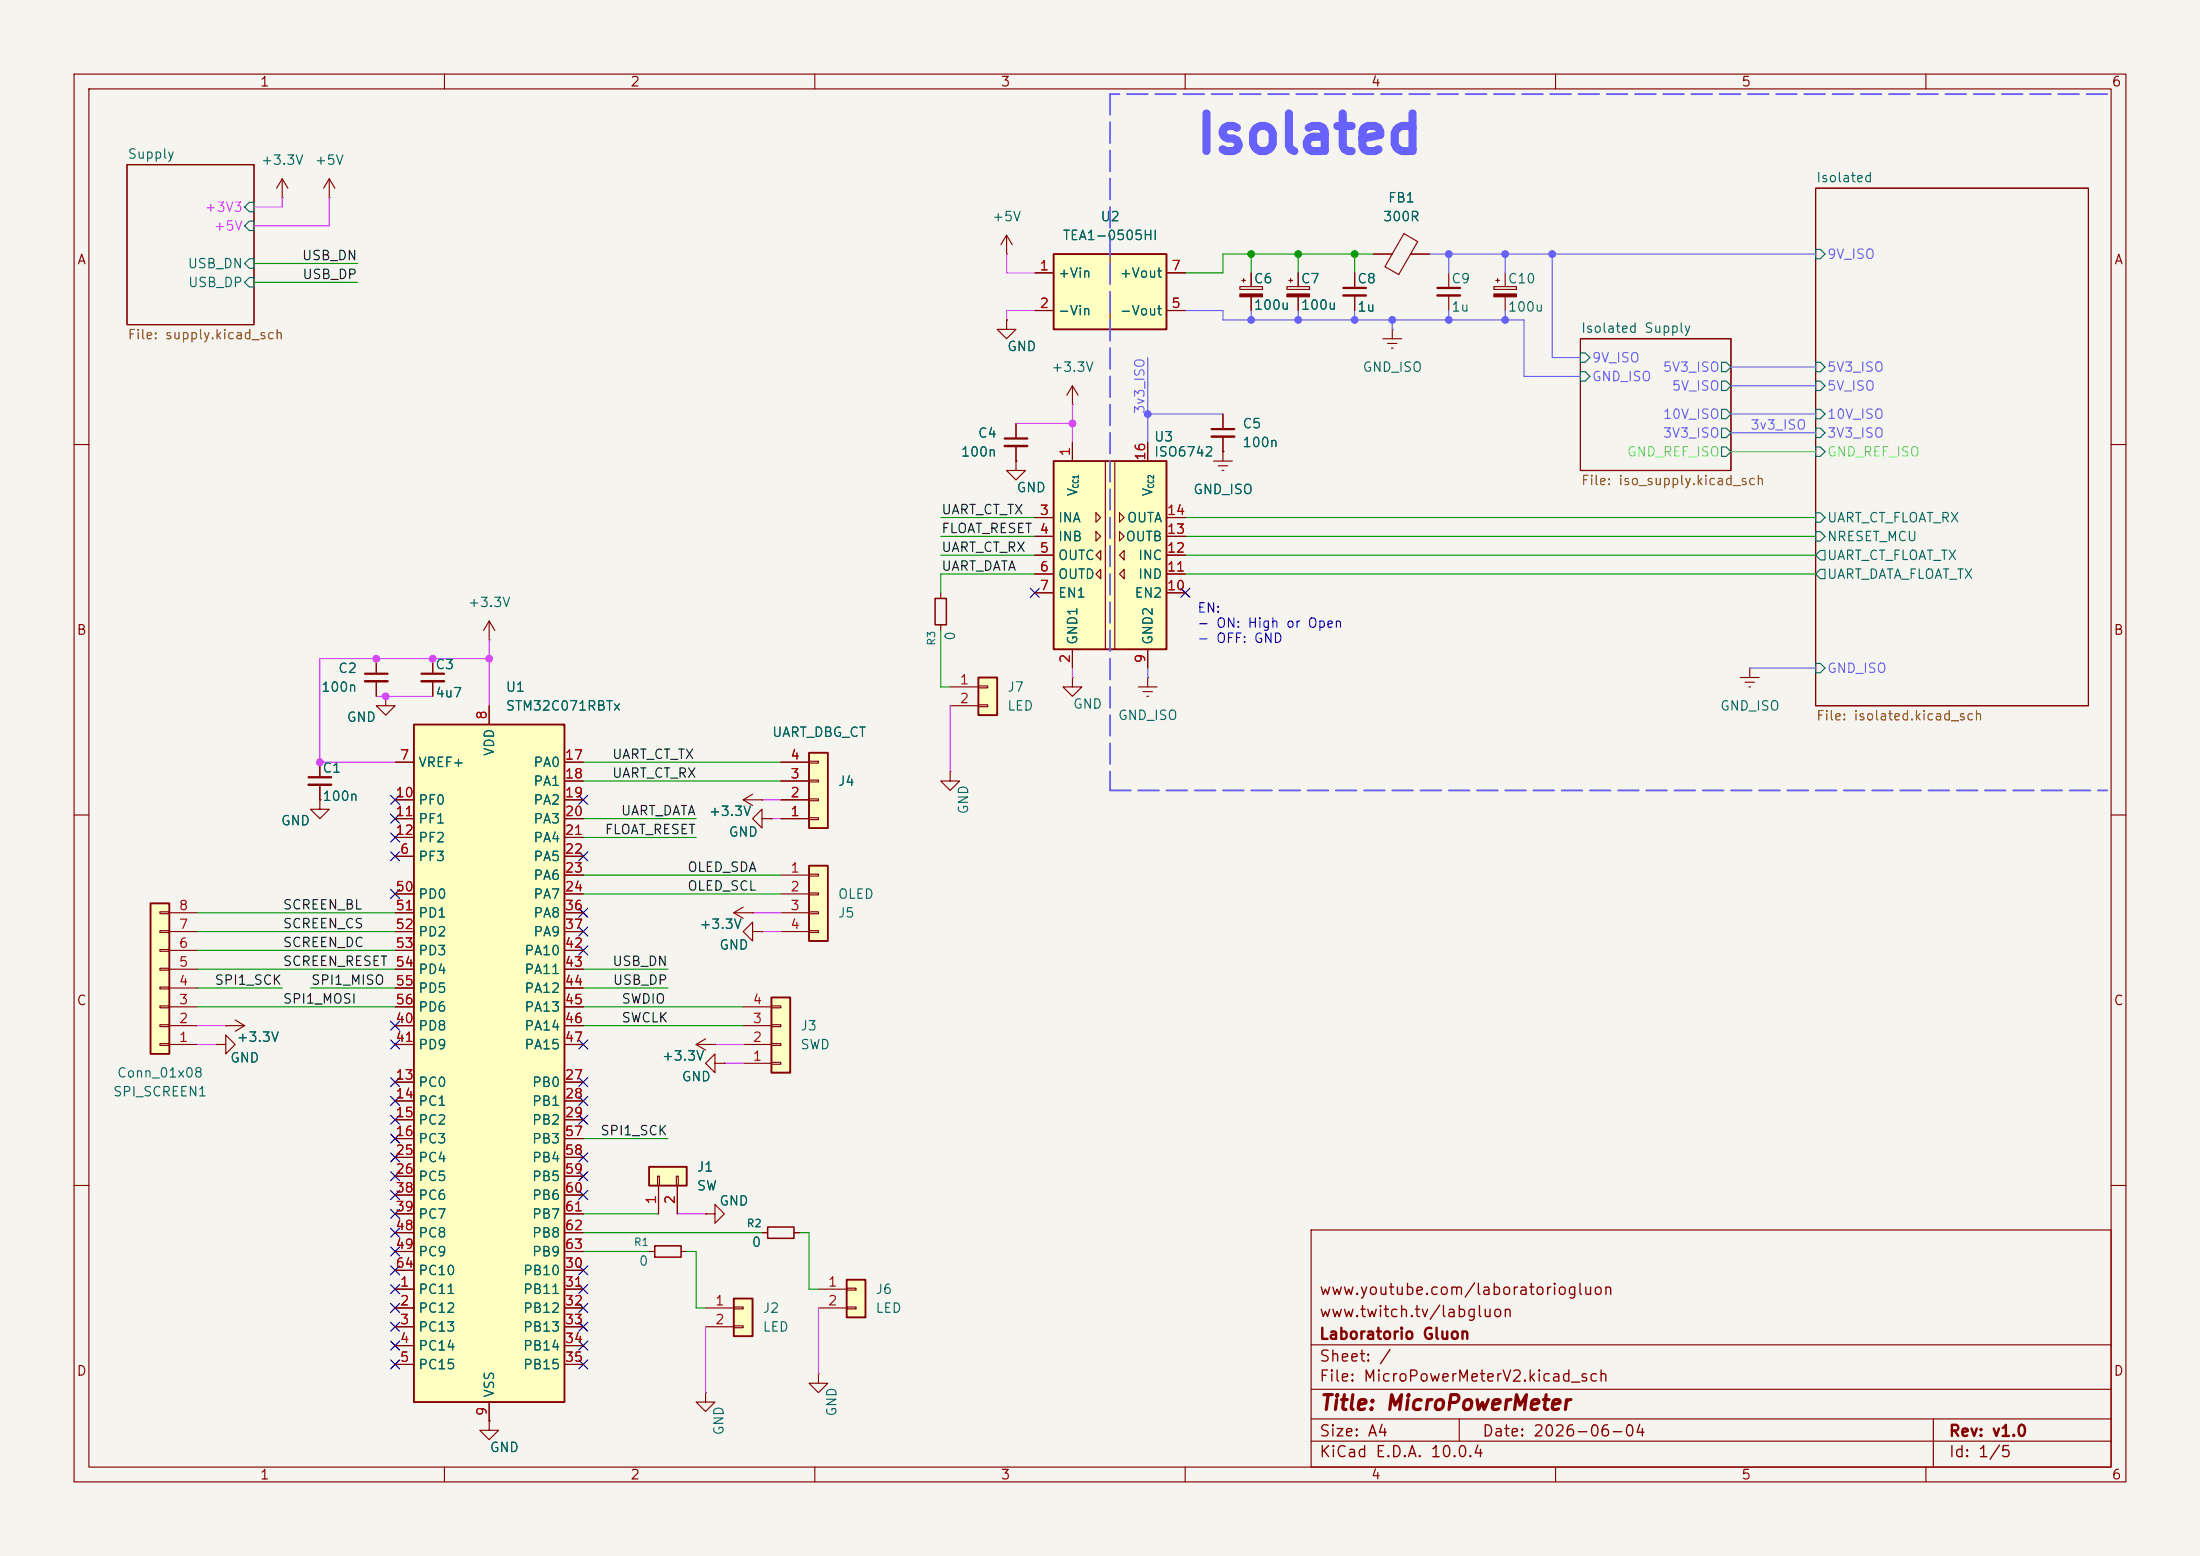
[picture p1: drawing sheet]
<svg xmlns="http://www.w3.org/2000/svg" width="297mm" height="210mm" viewBox="0 0 297 210" stroke-linecap="round" stroke-linejoin="round" font-family="sans-serif">
<path d="M0 0h297v210h-297z" fill="#f5f4ef" stroke="#f5f4ef" stroke-width=".14"/>
<g fill="none" stroke="#840000" stroke-width=".15">
<path d="M10 10h277v190h-277zM12 12h273v186h-273zM60 10v2M110 10v2M160 10v2M210 10v2M260 10v2M17.1 22.2h17.2v21.6h-17.2zM245.1 25.4h36.8v69.9h-36.8zM213.4 45.7h20.3v17.8h-20.3zM10 60h2M285 60h2"/>
<path d="M10 110h2M285 110h2M10 160h2M87.6 168.9h.8M91.9 168.9h.8M177 166h108v32h-108zM285 160h2M60 198v2M110 198v2M160 198v2M177 194.5h108M177 191.5h108"/>
<path d="M177 187.5h108M177 181.5h108M197 191.5v3M210 198v2M260 198v2M261 191.5v6.5"/>
</g>
<g fill="none" stroke="#006464" stroke-width=".15">
<path d="M33.7 27.3h.6v1.3h-.6l-.7-.7zM33.7 29.8h.6v1.3h-.6l-.7-.6zM33.7 34.9h.6v1.3h-.6l-.7-.6zM33.7 37.5h.6v1.2h-.6l-.7-.6zM245.1 33.7h.6l.7 .6-.7 .6h-.6zM213.4 50.2h.6l.6 .6-.6 .6h-.6zM213.4 47.6h.6l.6 .7-.6 .6h-.6zM232.4 57.8h.6l.7 .6-.7 .7h-.6zM232.4 55.2h.6l.7 .7-.7 .6h-.6zM232.4 51.4h.6l.7 .7-.7 .6h-.6zM232.4 48.9h.6l.7 .6-.7 .7h-.6zM245.1 57.8h.6l.7 .6-.7 .7h-.6z"/>
<path d="M245.1 55.2h.6l.7 .7-.7 .6h-.6zM245.1 51.4h.6l.7 .7-.7 .6h-.6zM245.1 48.9h.6l.7 .6-.7 .7h-.6zM232.4 60.3h.6l.7 .7-.7 .6h-.6zM245.1 69.2h.6l.7 .7-.7 .6h-.6zM245.1 60.3h.6l.7 .7-.7 .6h-.6zM245.1 71.8h.6l.7 .6-.7 .6h-.6zM245.7 74.3h.7v1.3h-.7l-.6-.7zM245.7 76.8h.7v1.3h-.7l-.6-.6zM245.1 89.5h.6l.7 .7-.7 .6h-.6z"/>
</g>
<path d="M88.4 168.1h3.5v1.6h-3.5z" fill="none" stroke="#840000" stroke-width=".2"/>
<path d="M132.1 91.4h2.5v5.1h-2.5z" fill="#ffffc2"/>
<path d="M132.1 91.4h2.5v5.1h-2.5z" fill="none" stroke="#840000" stroke-width=".25"/>
<g fill="none" stroke="#840000" stroke-width=".15">
<path d="M195.6 36.8v2.1M195.6 39.9v2M201.7 38.7h3v.4h-3zM201.9 37.8h.5M202.2 37.6v.5M203.2 36.8v1.9M165.1 55.9v2M165.1 58.9v2.1M186.7 45.7h2.5M187.3 46.4h1.3M187.8 47h.3M188 44.5h.1"/>
<path d="M188 44.5v1.2M203.2 40.1v1.8M128.3 92.7h3.8M128.3 95.3h3.8M132.1 92.6h1.2v.2h-1.2zM132.1 95.1h1.2v.3h-1.2zM234.9 91.4h2.6M235.6 92.1h1.3M236.1 92.7h.2M236.2 90.2h.1M236.2 90.2v1.2M128.3 104.1v1.3h1.2l-1.2 1.3-1.3-1.3h1.3"/>
<path d="M128.3 104.1h.1M95.2 163.8h1.3v-1.2l1.3 1.2-1.3 1.3v-1.3M95.2 163.8h.1"/>
</g>
<path d="M194.1 38.9h3M163.6 57.9h3" fill="none" stroke="#840000" stroke-width=".3"/>
<path d="M194.1 39.9h3M163.6 58.9h3" fill="none" stroke="#840000" stroke-width=".33"/>
<path d="M201.7 39.7h3v.4h-3z" fill="#840000" stroke="#840000" stroke-width=".15"/>
<path d="M87.6 157.5h5.1v2.5h-5.1z" fill="#ffffc2"/>
<path d="M87.6 157.5h5.1v2.5h-5.1z" fill="none" stroke="#840000" stroke-width=".25"/>
<path d="M182.9 36.8v2.1M182.9 39.9v2M88.8 158.8h.2v1.2h-.2zM91.3 158.8h.3v1.2h-.3zM88.9 160v3.8M91.4 160v3.8" fill="none" stroke="#840000" stroke-width=".15"/>
<path d="M181.4 38.9h3" fill="none" stroke="#840000" stroke-width=".3"/>
<path d="M181.4 39.9h3" fill="none" stroke="#840000" stroke-width=".33"/>
<path d="M142.2 34.3h15.3v10.2h-15.3z" fill="#ffffc2"/>
<path d="M142.2 34.3h15.3v10.2h-15.3z" fill="none" stroke="#840000" stroke-width=".25"/>
<g fill="none" stroke="#840000" stroke-width=".15">
<path d="M135.9 34.3h.1M135.9 31.8l-.8 1.2M135.9 31.8l.8 1.2M135.9 31.8v2.5M139.7 36.8h2.5M149.9 34.3v1.3M149.9 36.8v1.3M149.9 39.4v1.2M157.5 36.8h2.5M167.4 38.7h3v.4h-3zM167.6 37.8h.5M167.9 37.6v.5"/>
<path d="M168.9 36.8v1.9M173.7 38.7h3.1v.4h-3.1zM174 37.8h.5M174.2 37.6v.5M175.3 36.8v1.9M185.4 34.3h2.6M189.5 31.5l1.9 1.1-2.6 4.5-1.8-1.1zM190.4 34.3h2.6M135.9 43.2v1.3h1.3l-1.3 1.2-1.3-1.2h1.3M135.9 43.2h.1M139.7 41.9h2.5M144.8 54.6h.1"/>
<path d="M144.8 52.1l-.8 1.2M144.8 52.1l.7 1.2M144.8 52.1v2.5M149.9 41.9v1.3M157.5 41.9h2.5M168.9 40.1v1.8M175.3 40.1v1.8M163.8 62.2h2.6M164.5 62.9h1.2M165 63.5h.2M165.1 61h.1M165.1 61v1.2"/>
<path d="M127 80v.8M127 84.3v.8M29.2 141h1.3v1.2l1.2-1.2-1.2-1.3v1.3M29.2 141h.1M102.9 166.4h.7M107.2 166.4h.7"/>
</g>
<path d="M126.2 80.8h1.6v3.5h-1.6zM103.6 165.6h3.6v1.5h-3.6z" fill="none" stroke="#840000" stroke-width=".2"/>
<g fill="#840000" stroke="#840000" stroke-width=".15">
<path d="M173.7 39.7h3.1v.4h-3.1z"/>
<path d="M167.4 39.7h3v.4h-3z"/>
</g>
<path d="M20.3 121.9h2.6v20.3h-2.6z" fill="#ffffc2"/>
<path d="M20.3 121.9h2.6v20.3h-2.6z" fill="none" stroke="#840000" stroke-width=".25"/>
<g fill="none" stroke="#840000" stroke-width=".15">
<path d="M137.2 57.2v2M137.2 62.2v1.3h1.2l-1.2 1.3-1.3-1.3h1.3M137.2 62.2h.1M137.2 60.2v2M153.7 92.7h2.5M154.3 93.3h1.3M154.8 94h.3M154.9 91.4h.1M154.9 91.4v1.3M21.6 138.3h1.3v.3h-1.3zM21.6 135.8h1.3v.2h-1.3zM21.6 133.2h1.3v.3h-1.3z"/>
<path d="M21.6 130.7h1.3v.2h-1.3zM21.6 128.1h1.3v.3h-1.3zM21.6 125.6h1.3v.3h-1.3zM21.6 123.1h1.3v.2h-1.3zM22.9 138.4h3.8M22.9 135.9h3.8M22.9 133.4h3.8M22.9 130.8h3.8M22.9 128.3h3.8M22.9 125.7h3.8M22.9 123.2h3.8M30.5 138.4h.1"/>
<path d="M30.5 138.4h2.5M31.7 137.7l1.3 .7M33 138.4l-1.3 .8M21.6 140.8h1.3v.3h-1.3zM22.9 141h3.8"/>
</g>
<path d="M135.6 59.2h3.1" fill="none" stroke="#840000" stroke-width=".3"/>
<path d="M135.6 60.2h3.1" fill="none" stroke="#840000" stroke-width=".33"/>
<path d="M142.2 62.2h15.3v25.4h-15.3z" fill="#ffffc2"/>
<path d="M142.2 62.2h15.3v25.4h-15.3z" fill="none" stroke="#840000" stroke-width=".25"/>
<g fill="none" stroke="#840000" stroke-width=".15">
<path d="M44.4 26.7h.1M44.4 24.1l-.7 1.3M44.4 24.1l.8 1.3M44.4 24.1v2.6M144.8 59.7v2.5M154.9 59.7v2.5M139.7 69.9h2.5M139.7 72.4h2.5M139.7 74.9h2.5M139.7 77.5h2.5M148 69.2l.6 .7-.6 .6zM148 71.8l.6 .6-.6 .6z"/>
<path d="M148 77.5l.6-.7v1.3zM148.6 74.3v1.3l-.6-.7zM149.2 62.2v25.4M150.5 62.2v25.4M151.1 69.2l.7 .7-.7 .6zM151.1 71.8l.7 .6-.7 .6zM151.1 77.5l.7-.7v1.3zM151.8 74.3v1.3l-.7-.7zM157.5 69.9h2.5M157.5 72.4h2.5M157.5 74.9h2.5M157.5 77.5h2.5"/>
<path d="M50.8 88.9v2M50.8 91.9v2.1M58.4 88.9v2M58.4 91.9v2.1M139.7 80h2.5M144.8 91.4v1.3h1.2l-1.2 1.3-1.3-1.3h1.3M144.8 91.4h.1M144.8 87.6v2.6M154.9 87.6v2.6M157.5 80h2.5M100.3 108l1.3 .7M100.3 108h2.6"/>
<path d="M101.6 107.2l-1.3 .8M102.9 108h.1M99.1 123.2l1.2 .8M99.1 123.2h2.5M100.3 122.4l-1.2 .8M101.6 125.7v-1.2l-1.3 1.2 1.3 1.3v-1.3h1.3M101.6 123.2h.1M102.9 125.7h.1M94 141l1.2 .7M94 141h2.5M95.2 140.2l-1.2 .8M96.5 141h.1"/>
<path d="M96.5 143.5v-1.3l-1.3 1.3 1.3 1.3v-1.3h1.3M97.8 143.5h.1"/>
</g>
<path d="M49.3 90.9h3M56.9 90.9h3" fill="none" stroke="#840000" stroke-width=".3"/>
<path d="M49.3 91.9h3M56.9 91.9h3" fill="none" stroke="#840000" stroke-width=".33"/>
<path d="M104.1 134.6h2.6v10.2h-2.6z" fill="#ffffc2"/>
<path d="M104.1 134.6h2.6v10.2h-2.6z" fill="none" stroke="#840000" stroke-width=".25"/>
<path d="M66 86.4h.1M66 83.8l-.7 1.3M66 83.8l.8 1.3M66 83.8v2.6M100.3 138.4h3.8M100.3 135.9h3.8M104.1 138.3h1.3v.3h-1.3zM104.1 135.8h1.3v.2h-1.3zM100.3 143.5h3.8M100.3 141h3.8M104.1 143.4h1.3v.2h-1.3zM104.1 140.8h1.3v.3h-1.3z" fill="none" stroke="#840000" stroke-width=".15"/>
<path d="M55.9 97.8h20.3v91.4h-20.3z" fill="#ffffc2"/>
<path d="M55.9 97.8h20.3v91.4h-20.3z" fill="none" stroke="#840000" stroke-width=".25"/>
<g fill="none" stroke="#840000" stroke-width=".15">
<path d="M52.1 94v1.3h1.2l-1.2 1.2-1.3-1.2h1.3M52.1 94h.1M66 95.3v2.5M53.3 115.6h2.6M53.3 102.9h2.6M53.3 108h2.6M53.3 110.5h2.6M53.3 113h2.6M76.2 115.6h2.5M76.2 102.9h2.5M76.2 108h2.5M76.2 110.5h2.5"/>
<path d="M76.2 113h2.5M76.2 105.4h2.5M76.2 118.1h2.5M102.9 110.5v-1.3l-1.3 1.3 1.3 1.3v-1.3h1.2M104.1 110.5h.1M53.3 120.7h2.6M53.3 123.2h2.6M53.3 125.7h2.6M53.3 138.4h2.6M53.3 128.3h2.6M53.3 130.8h2.6M53.3 133.4h2.6"/>
<path d="M53.3 135.9h2.6M76.2 120.7h2.5M76.2 123.2h2.5M76.2 125.7h2.5M76.2 138.4h2.5M76.2 128.3h2.5M76.2 130.8h2.5M76.2 133.4h2.5M76.2 135.9h2.5M53.3 146.1h2.6M53.3 148.6h2.6M53.3 151.1h2.6"/>
<path d="M53.3 153.7h2.6M53.3 156.2h2.6M53.3 158.8h2.6M53.3 141h2.6M76.2 146.1h2.5M76.2 148.6h2.5M76.2 151.1h2.5M76.2 153.7h2.5M76.2 156.2h2.5M76.2 158.8h2.5M76.2 141h2.5M53.3 174h2.6"/>
<path d="M53.3 176.5h2.6M53.3 179.1h2.6M53.3 171.5h2.6M53.3 161.3h2.6M53.3 163.8h2.6M53.3 166.4h2.6M53.3 168.9h2.6M76.2 174h2.5M76.2 176.5h2.5M76.2 179.1h2.5M76.2 171.5h2.5M76.2 161.3h2.5"/>
<path d="M76.2 163.8h2.5M76.2 166.4h2.5M76.2 168.9h2.5M53.3 181.6h2.6M53.3 184.2h2.6M66 189.2v2.6M76.2 181.6h2.5M76.2 184.2h2.5"/>
</g>
<path d="M109.2 101.6h2.6v10.2h-2.6z" fill="#ffffc2"/>
<path d="M109.2 101.6h2.6v10.2h-2.6z" fill="none" stroke="#840000" stroke-width=".25"/>
<path d="M105.4 110.5h3.8M105.4 108h3.8M105.4 105.4h3.8M105.4 102.9h3.8M109.2 110.4h1.3v.2h-1.3zM109.2 107.8h1.3v.3h-1.3zM109.2 105.3h1.3v.2h-1.3zM109.2 102.7h1.3v.3h-1.3z" fill="none" stroke="#840000" stroke-width=".15"/>
<path d="M109.2 116.8h2.6v10.2h-2.6z" fill="#ffffc2"/>
<path d="M109.2 116.8h2.6v10.2h-2.6z" fill="none" stroke="#840000" stroke-width=".25"/>
<path d="M43.2 108v1.2h1.2l-1.2 1.3-1.3-1.3h1.3M43.2 108h.1M105.4 118.1h3.8M109.2 118h1.3v.2h-1.3zM105.4 120.7h3.8M105.4 123.2h3.8M105.4 125.7h3.8M109.2 120.5h1.3v.3h-1.3zM109.2 123.1h1.3v.2h-1.3zM109.2 125.6h1.3v.3h-1.3z" fill="none" stroke="#840000" stroke-width=".15"/>
<path d="M99.1 175.3h2.5v5h-2.5z" fill="#ffffc2"/>
<path d="M99.1 175.3h2.5v5h-2.5z" fill="none" stroke="#840000" stroke-width=".25"/>
<path d="M95.2 176.5h3.9M95.2 179.1h3.9M99.1 176.4h1.2v.3h-1.2zM99.1 178.9h1.2v.3h-1.2z" fill="none" stroke="#840000" stroke-width=".15"/>
<path d="M114.3 172.7h2.5v5.1h-2.5z" fill="#ffffc2"/>
<path d="M114.3 172.7h2.5v5.1h-2.5z" fill="none" stroke="#840000" stroke-width=".25"/>
<g fill="none" stroke="#840000" stroke-width=".15">
<path d="M38.1 26.7h.1M38.1 24.1l-.8 1.3M38.1 24.1l.8 1.3M38.1 24.1v2.6M139.7 36.8h2.5M157.5 36.8h2.5M168.9 36.8v1.9M175.3 36.8v1.9M182.9 36.8v2.1M182.9 39.9v2M185.4 34.3h2.6M190.5 34.3h2.5"/>
<path d="M135.9 43.2h.1M137.2 57.2v2M139.7 41.9h2.5M144.8 59.7v2.5M154.9 59.7v2.5M157.5 41.9h2.5M165.1 55.9v2M165.1 58.9v2.1M168.9 40.1v1.8M175.3 40.1v1.8M137.2 62.2h.1M137.2 60.2v2"/>
<path d="M139.7 69.9h2.5M139.7 72.4h2.5M139.7 74.9h2.5M139.7 77.5h2.5M157.5 69.9h2.5M157.5 72.4h2.5M157.5 74.9h2.5M157.5 77.5h2.5M165.1 61h.1M50.8 88.9v2M50.8 91.9v2.1M52.1 94h.1"/>
<path d="M58.4 88.9v2M58.4 91.9v2.1M66 95.3v2.5M139.7 80h2.5M144.8 87.6v2.6M154.9 87.6v2.6M157.5 80h2.5M43.2 108h.1M43.2 102.9v2M43.2 105.9v2.1M53.3 115.6h2.6M53.3 102.9h2.6"/>
<path d="M53.3 108h2.6M53.3 110.5h2.6M53.3 113h2.6M76.2 115.6h2.5M76.2 102.9h2.5M76.2 108h2.5M76.2 110.5h2.5M76.2 113h2.5M76.2 105.4h2.5M76.2 118.1h2.5M102.9 108h.1M104.1 110.5h.1"/>
<path d="M105.4 102.9h3.8M105.4 108h3.8M105.4 110.5h3.8M105.4 105.4h3.8M30.5 138.4h.1M53.3 120.7h2.6M53.3 123.2h2.6M53.3 125.7h2.6M53.3 138.4h2.6M53.3 128.3h2.6M53.3 130.8h2.6M53.3 133.4h2.6"/>
<path d="M53.3 135.9h2.6M76.2 120.7h2.5M76.2 123.2h2.5M76.2 125.7h2.5M76.2 138.4h2.5M76.2 128.3h2.5M76.2 130.8h2.5M76.2 133.4h2.5M76.2 135.9h2.5M101.6 123.2h.1M102.9 125.7h.1M29.2 141h.1"/>
<path d="M53.3 146.1h2.6M53.3 148.6h2.6M53.3 151.1h2.6M53.3 153.7h2.6M53.3 156.2h2.6M53.3 158.8h2.6M53.3 141h2.6M76.2 146.1h2.5M76.2 148.6h2.5M76.2 151.1h2.5M76.2 153.7h2.5M76.2 156.2h2.5"/>
<path d="M76.2 158.8h2.5M76.2 141h2.5M96.5 141h.1M97.8 143.5h.1M53.3 174h2.6M53.3 176.5h2.6M53.3 179.1h2.6M53.3 171.5h2.6M53.3 161.3h2.6M53.3 163.8h2.6M53.3 166.4h2.6M53.3 168.9h2.6"/>
<path d="M76.2 174h2.5M76.2 176.5h2.5M76.2 179.1h2.5M76.2 171.5h2.5M76.2 161.3h2.5M76.2 163.8h2.5M76.2 166.4h2.5M76.2 168.9h2.5M88.9 160v3.8M91.4 160v3.8M95.2 163.8h.1M102.9 166.4h.7"/>
<path d="M107.2 166.4h.7M110.5 174h3.8M110.5 176.5h3.8M114.3 173.9h1.3v.2h-1.3zM114.3 176.4h1.3v.3h-1.3zM53.3 181.6h2.6M53.3 184.2h2.6M66 191.8v1.2h1.3l-1.3 1.3-1.2-1.3h1.2M66 191.8h.1M66 189.2v2.6M76.2 181.6h2.5M76.2 184.2h2.5"/>
<path d="M95.2 188v1.2h1.3l-1.3 1.3-1.2-1.3h1.2M95.2 188h.1M110.5 185.4v1.3h1.3l-1.3 1.3-1.3-1.3h1.3M110.5 185.4h.1"/>
</g>
<path d="M41.7 104.9h3" fill="none" stroke="#840000" stroke-width=".3"/>
<path d="M41.7 105.9h3" fill="none" stroke="#840000" stroke-width=".33"/>
<path d="M149.9 12.7v11.4M284.5 12.7h-134.6M149.9 24.1v82.6M149.9 106.7h134.6" fill="none" stroke="#6762ff" stroke-width=".25" stroke-dasharray="2.8 1"/>
<g fill="none" stroke="#d748ff" stroke-width=".15">
<path d="M38.1 26.7v1.2h-3.8M44.4 26.7v3.8h-10.1M135.9 34.3v2.5h3.8M137.2 57.2h7.6M139.7 41.9h-3.8v1.3M144.8 54.6v5.1M50.8 94h7.6M66 88.9h-22.8v14h10.1M66 86.4v8.9M128.3 95.3v8.8M144.8 90.2v1.2M102.9 108h2.5"/>
<path d="M104.1 110.5h1.3M26.7 138.4h3.8M101.6 123.2h3.8M102.9 125.7h2.5M26.7 141h2.5M96.5 141h3.8M97.8 143.5h2.5M91.4 163.8h3.8M95.2 179.1v8.9M110.5 176.5v8.9"/>
</g>
<g fill="none" stroke="#009600" stroke-width=".15">
<path d="M34.3 35.6h14M34.3 38.1h14M168.9 34.3v2.5M175.3 34.3v2.5M182.9 34.3v2.5M185.4 34.3h-20.3v2.5h-5.1M127 74.9h12.7M127 72.4h12.7M127 69.9h12.7M139.7 77.5h-12.7v2.5M160 77.5h85.1M160 74.9h85.1"/>
<path d="M160 72.4h85.1M160 69.9h85.1M127 85.1v7.6h1.3M78.7 110.5h15.3M78.7 105.4h26.7M78.7 118.1h26.7M78.7 102.9h26.7M78.7 113h15.3M26.7 133.4h11.4M26.7 130.8h26.6M26.7 128.3h26.6M26.7 125.7h26.6"/>
<path d="M26.7 123.2h26.6M26.7 135.9h26.6M41.9 133.4h11.4M78.7 133.4h11.5M78.7 130.8h11.5M78.7 135.9h21.6M78.7 138.4h21.6M78.7 120.7h26.7M78.7 153.7h11.5M78.7 168.9h8.9M78.7 166.4h24.2M78.7 163.8h10.2"/>
<path d="M92.7 168.9h1.3v7.6h1.2M107.9 166.4h1.3v7.6h1.3"/>
</g>
<g fill="none" stroke="#6762ff" stroke-width=".15">
<path d="M193 34.3h52.1M195.6 34.3v2.5M203.2 34.3v2.5M209.5 34.3v14h3.9M154.9 55.9h10.2M154.9 48.3v11.4M160 41.9h5.1v1.3h40.6v7.6h7.7M168.9 41.9v1.3M175.3 41.9v1.3M182.9 41.9v1.3M188 43.2v1.3M195.6 41.9v1.3"/>
<path d="M203.2 41.9v1.3M233.7 49.5h11.4M233.7 55.9h11.4M233.7 52.1h11.4M233.7 58.4h11.4M154.9 90.2v1.2M236.2 90.2h8.9"/>
</g>
<path d="M233.7 61h11.4" fill="none" stroke="#52ff6e" stroke-width=".15"/>
<g fill="none" stroke="#000084" stroke-width=".15">
<path d="M139.1 79.4l1.2 1.2M140.3 79.4l-1.2 1.2M159.4 79.4l1.2 1.2M160.6 79.4l-1.2 1.2M52.7 107.3l1.2 1.3M52.7 115l1.2 1.2M52.7 112.4l1.2 1.2M52.7 109.9l1.2 1.2M53.9 107.3l-1.2 1.3M53.9 115l-1.2 1.2M53.9 112.4l-1.2 1.2M53.9 109.9l-1.2 1.2"/>
<path d="M78.1 107.3l1.2 1.3M78.1 115l1.2 1.2M79.3 115l-1.2 1.2M79.3 107.3l-1.2 1.3M52.7 137.8l1.2 1.2M52.7 120l1.2 1.3M53.9 137.8l-1.2 1.2M53.9 120l-1.2 1.3M78.1 122.6l1.2 1.2M78.1 125.1l1.2 1.2M78.1 127.7l1.2 1.2M79.3 122.6l-1.2 1.2"/>
<path d="M79.3 127.7l-1.2 1.2M79.3 125.1l-1.2 1.2M52.7 148l1.2 1.2M52.7 145.4l1.2 1.3M52.7 140.4l1.2 1.2M52.7 150.5l1.2 1.2M52.7 155.6l1.2 1.2M52.7 158.1l1.2 1.3M52.7 153.1l1.2 1.2M53.9 148l-1.2 1.2M53.9 145.4l-1.2 1.3M53.9 140.4l-1.2 1.2"/>
<path d="M53.9 150.5l-1.2 1.2M53.9 155.6l-1.2 1.2M53.9 158.1l-1.2 1.3M53.9 153.1l-1.2 1.2M78.1 140.4l1.2 1.2M78.1 145.4l1.2 1.3M78.1 148l1.2 1.2M78.1 150.5l1.2 1.2M78.1 155.6l1.2 1.2M78.1 158.1l1.2 1.3M79.3 155.6l-1.2 1.2M79.3 145.4l-1.2 1.3"/>
<path d="M79.3 140.4l-1.2 1.2M79.3 148l-1.2 1.2M79.3 150.5l-1.2 1.2M79.3 158.1l-1.2 1.3M52.7 170.8l1.2 1.3M52.7 173.4l1.2 1.2M52.7 163.2l1.2 1.2M52.7 168.3l1.2 1.2M52.7 165.8l1.2 1.2M52.7 160.7l1.2 1.2M52.7 178.5l1.2 1.2M52.7 175.9l1.2 1.2"/>
<path d="M53.9 170.8l-1.2 1.3M53.9 173.4l-1.2 1.2M53.9 163.2l-1.2 1.2M53.9 168.3l-1.2 1.2M53.9 165.8l-1.2 1.2M53.9 160.7l-1.2 1.2M53.9 178.5l-1.2 1.2M53.9 175.9l-1.2 1.2M78.1 175.9l1.2 1.2M78.1 178.5l1.2 1.2M78.1 173.4l1.2 1.2M78.1 160.7l1.2 1.2"/>
<path d="M78.1 170.8l1.2 1.3M79.3 175.9l-1.2 1.2M79.3 178.5l-1.2 1.2M79.3 173.4l-1.2 1.2M79.3 160.7l-1.2 1.2M79.3 170.8l-1.2 1.3M52.7 181l1.2 1.2M52.7 183.5l1.2 1.3M53.9 181l-1.2 1.2M53.9 183.5l-1.2 1.3M78.1 183.5l1.2 1.3M78.1 181l1.2 1.2"/>
<path d="M79.3 183.5l-1.2 1.3M79.3 181l-1.2 1.2"/>
</g>
<g fill="#d748ff" stroke="#d748ff" stroke-width=".14">
<circle cx="43.2" cy="102.9" r=".46"/>
<circle cx="66" cy="88.9" r=".46"/>
<circle cx="52.1" cy="94" r=".46"/>
<circle cx="144.8" cy="57.2" r=".46"/>
<circle cx="58.4" cy="88.9" r=".46"/>
<circle cx="50.8" cy="88.9" r=".46"/>
</g>
<g fill="#009600" stroke="#009600" stroke-width=".14">
<circle cx="168.9" cy="34.3" r=".46"/>
<circle cx="182.9" cy="34.3" r=".46"/>
<circle cx="175.3" cy="34.3" r=".46"/>
</g>
<g fill="#6762ff" stroke="#6762ff" stroke-width=".14">
<circle cx="188" cy="43.2" r=".46"/>
<circle cx="154.9" cy="55.9" r=".46"/>
<circle cx="195.6" cy="34.3" r=".46"/>
<circle cx="168.9" cy="43.2" r=".46"/>
<circle cx="175.3" cy="43.2" r=".46"/>
<circle cx="195.6" cy="43.2" r=".46"/>
<circle cx="203.2" cy="43.2" r=".46"/>
<circle cx="203.2" cy="34.3" r=".46"/>
<circle cx="209.5" cy="34.3" r=".46"/>
<circle cx="182.9" cy="43.2" r=".46"/>
</g>
<text font-size="5.1" fill="#6762ff" x="161.2" y="21.9">Isolated</text>
<text font-size="2" fill="#840000" x="178" y="190.8">Title: MicroPowerMeter</text>
<g font-size="1.5" fill="#840000">
<text x="178" y="178.2">www.twitch.tv/labgluon</text>
<text x="178" y="175.2">www.youtube.com/laboratoriogluon</text>
<text x="178" y="184.2">Sheet: /</text>
<text x="178" y="181.2">Laboratorio Gluon</text>
<text x="178" y="186.9">File: MicroPowerMeterV2.kicad_sch</text>
<text x="178" y="197.1">KiCad E.D.A. 10.0.4</text>
<text x="178" y="194.3">Size: A4</text>
<text x="200" y="194.3">Date: 2026-06-04</text>
<text x="263" y="194.3">Rev: v1.0</text>
<text x="263" y="197.1">Id: 1/5</text>
</g>
<g font-size="1.3" fill="#840000">
<text x="35" y="12">1</text>
<text x="85" y="12">2</text>
<text x="135" y="12">3</text>
<text x="185" y="12">4</text>
<text x="235" y="12">5</text>
<text x="285" y="12">6</text>
<text x="10.3" y="36">A</text>
<text x="285.3" y="36">A</text>
<text x="10.3" y="86">B</text>
<text x="285.3" y="86">B</text>
<text x="10.3" y="136">C</text>
<text x="285.3" y="136">C</text>
<text x="10.3" y="186">D</text>
<text x="285.3" y="186">D</text>
<text x="35" y="200">1</text>
<text x="85" y="200">2</text>
<text x="135" y="200">3</text>
<text x="185" y="200">4</text>
<text x="235" y="200">5</text>
<text x="285" y="200">6</text>
</g>
<g font-size="1.3" fill="#006464">
<text x="17.1" y="21.7">Supply</text>
<text x="35.2" y="22.6">+3.3V</text>
<text x="42.4" y="22.6">+5V</text>
<text x="187.3" y="27.6">FB1</text>
<text x="245.1" y="24.9">Isolated</text>
<text x="133.9" y="30.2">+5V</text>
<text x="143.4" y="32.7">TEA1-0505HI</text>
<text x="148.5" y="30.2">U2</text>
<text x="186.6" y="30.2">300R</text>
<text x="25.2" y="36.5">USB_DN</text>
<text x="25.3" y="39.1">USB_DP</text>
<text x="142.7" y="37.8">+Vin</text>
<text x="151.1" y="37.8">+Vout</text>
<text x="169.2" y="38.6">C6</text>
<text x="175.5" y="38.6">C7</text>
<text x="183.1" y="38.6">C8</text>
<text x="195.8" y="38.6">C9</text>
<text x="203.5" y="38.6">C10</text>
<text x="135.9" y="47.7">GND</text>
<text x="142.7" y="42.9">-Vin</text>
<text x="151.1" y="42.9">-Vout</text>
<text x="169.2" y="42.1">100u</text>
<text x="175.5" y="42.1">100u</text>
<text x="183.1" y="42.4">1u</text>
<text x="195.8" y="42.4">1u</text>
<text x="203.5" y="42.4">100u</text>
<text x="213.4" y="45.2">Isolated Supply</text>
<text x="141.8" y="50.5">+3.3V</text>
<text x="183.9" y="50.5">GND_ISO</text>
<text x="131.9" y="59.4">C4</text>
<text x="155.7" y="59.9">U3</text>
<text x="167.6" y="58.1">C5</text>
<text x="129.6" y="61.9">100n</text>
<text x="155.7" y="61.9">ISO6742</text>
<text x="167.6" y="60.7">100n</text>
<text x="137.2" y="66.8">GND</text>
<text x="142.7" y="70.8">INA</text>
<text x="145.8" y="67.1" transform="rotate(-90 145.8 67.1)">V</text>
<text x="152.1" y="70.8">OUTA</text>
<text x="155.9" y="67.1" transform="rotate(-90 155.9 67.1)">V</text>
<text x="161" y="67">GND_ISO</text>
<text x="246.6" y="70.8">UART_CT_FLOAT_RX</text>
<text x="142.7" y="73.4">INB</text>
<text x="142.7" y="75.9">OUTC</text>
<text x="151.9" y="73.4">OUTB</text>
<text x="153.6" y="75.9">INC</text>
<text x="246.6" y="75.9">UART_CT_FLOAT_TX</text>
<text x="246.6" y="73.4">NRESET_MCU</text>
<text x="63.1" y="82.3">+3.3V</text>
<text x="142.7" y="78.4">OUTD</text>
<text x="142.7" y="81">EN1</text>
<text x="153.1" y="81">EN2</text>
<text x="153.6" y="78.4">IND</text>
<text x="246.6" y="78.4">UART_DATA_FLOAT_TX</text>
<text x="129.2" y="86.6" transform="rotate(-90 129.2 86.6)">0</text>
<text x="145.8" y="87.1" transform="rotate(-90 145.8 87.1)">GND1</text>
<text x="155.9" y="87.1" transform="rotate(-90 155.9 87.1)">GND2</text>
<text x="43.3" y="93.7">100n</text>
<text x="45.6" y="91.1">C2</text>
<text x="58.7" y="90.6">C3</text>
<text x="58.7" y="94.4">4u7</text>
<text x="68.2" y="93.7">U1</text>
<text x="135.9" y="93.7">J7</text>
<text x="144.8" y="96">GND</text>
<text x="46.7" y="97.7">GND</text>
<text x="68.2" y="96.2">STM32C071RBTx</text>
<text x="104.1" y="99.8">UART_DBG_CT</text>
<text x="135.9" y="96.2">LED</text>
<text x="150.8" y="97.5">GND_ISO</text>
<text x="232.1" y="96.2">GND_ISO</text>
<text x="43.4" y="104.6">C1</text>
<text x="56.4" y="103.8">VREF+</text>
<text x="67" y="102.1" transform="rotate(-90 67 102.1)">VDD</text>
<text x="71.9" y="103.8">PA0</text>
<text x="71.9" y="106.4">PA1</text>
<text x="113" y="106.4">J4</text>
<text x="37.8" y="111.7">GND</text>
<text x="43.4" y="108.4">100n</text>
<text x="56.4" y="108.9">PF0</text>
<text x="56.4" y="111.5">PF1</text>
<text x="71.9" y="108.9">PA2</text>
<text x="71.9" y="111.5">PA3</text>
<text x="95.6" y="110.4">+3.3V</text>
<text x="98.3" y="113.2">GND</text>
<text x="131" y="110" transform="rotate(-90 131 110)">GND</text>
<text x="56.4" y="116.5">PF3</text>
<text x="56.4" y="114">PF2</text>
<text x="71.9" y="114">PA4</text>
<text x="71.9" y="116.5">PA5</text>
<text x="71.9" y="119.1">PA6</text>
<text x="56.4" y="121.6">PD0</text>
<text x="56.4" y="124.2">PD1</text>
<text x="71.9" y="121.6">PA7</text>
<text x="71.9" y="124.2">PA8</text>
<text x="94.3" y="125.7">+3.3V</text>
<text x="113" y="124.2">J5</text>
<text x="113" y="121.6">OLED</text>
<text x="56.4" y="126.7">PD2</text>
<text x="56.4" y="129.2">PD3</text>
<text x="56.4" y="131.8">PD4</text>
<text x="70.7" y="129.2">PA10</text>
<text x="70.7" y="131.8">PA11</text>
<text x="71.9" y="126.7">PA9</text>
<text x="97" y="128.5">GND</text>
<text x="56.4" y="134.3">PD5</text>
<text x="56.4" y="136.9">PD6</text>
<text x="70.7" y="134.3">PA12</text>
<text x="70.7" y="136.9">PA13</text>
<text x="31" y="143.7">GND</text>
<text x="31.9" y="140.9">+3.3V</text>
<text x="56.4" y="139.4">PD8</text>
<text x="56.4" y="141.9">PD9</text>
<text x="70.7" y="139.4">PA14</text>
<text x="70.7" y="141.9">PA15</text>
<text x="89.3" y="143.5">+3.3V</text>
<text x="108" y="139.4">J3</text>
<text x="108" y="141.9">SWD</text>
<text x="15.2" y="148.3">SPI_SCREEN1</text>
<text x="15.7" y="145.8">Conn_01x08</text>
<text x="56.4" y="147">PC0</text>
<text x="56.4" y="149.6">PC1</text>
<text x="71.7" y="147">PB0</text>
<text x="71.7" y="149.6">PB1</text>
<text x="91.9" y="146.3">GND</text>
<text x="56.4" y="152.1">PC2</text>
<text x="56.4" y="154.6">PC3</text>
<text x="71.7" y="152.1">PB2</text>
<text x="71.7" y="154.6">PB3</text>
<text x="56.4" y="157.2">PC4</text>
<text x="56.4" y="159.7">PC5</text>
<text x="71.7" y="157.2">PB4</text>
<text x="71.7" y="159.7">PB5</text>
<text x="94" y="158.5">J1</text>
<text x="94" y="161">SW</text>
<text x="56.4" y="162.3">PC6</text>
<text x="56.4" y="164.8">PC7</text>
<text x="56.4" y="167.3">PC8</text>
<text x="71.7" y="162.3">PB6</text>
<text x="71.7" y="164.8">PB7</text>
<text x="71.7" y="167.3">PB8</text>
<text x="97" y="163">GND</text>
<text x="56.4" y="169.9">PC9</text>
<text x="56.4" y="172.4">PC10</text>
<text x="70.5" y="172.4">PB10</text>
<text x="71.7" y="169.9">PB9</text>
<text x="86.2" y="171.2">0</text>
<text x="101.4" y="168.6">0</text>
<text x="56.4" y="175">PC11</text>
<text x="56.4" y="177.5">PC12</text>
<text x="70.5" y="175">PB11</text>
<text x="70.5" y="177.5">PB12</text>
<text x="102.9" y="177.5">J2</text>
<text x="118.1" y="175">J6</text>
<text x="118.1" y="177.5">LED</text>
<text x="56.4" y="180">PC13</text>
<text x="56.4" y="182.6">PC14</text>
<text x="56.4" y="185.1">PC15</text>
<text x="70.5" y="180">PB13</text>
<text x="70.5" y="182.6">PB14</text>
<text x="70.5" y="185.1">PB15</text>
<text x="102.9" y="180">LED</text>
<text x="67" y="188.7" transform="rotate(-90 67 188.7)">VSS</text>
<text x="113.2" y="191.3" transform="rotate(-90 113.2 191.3)">GND</text>
<text x="66" y="196.3">GND</text>
<text x="98" y="193.8" transform="rotate(-90 98 193.8)">GND</text>
</g>
<g font-size="1.3" fill="#d748ff">
<text x="27.5" y="28.9">+3V3</text>
<text x="28.8" y="31.5">+5V</text>
</g>
<g font-size="1.3" fill="#0f0f0f">
<text x="40.7" y="35.4">USB_DN</text>
<text x="40.7" y="38">USB_DP</text>
<text x="127" y="69.7">UART_CT_TX</text>
<text x="127" y="77.3">UART_DATA</text>
<text x="127" y="72.3">FLOAT_RESET 4</text>
<text x="127" y="74.8">UART_CT_RX</text>
<text x="82.5" y="105.3">UART_CT_RX</text>
<text x="82.5" y="102.7">UART_CT_TX</text>
<text x="81.6" y="112.9">FLOAT_RESET</text>
<text x="83.7" y="110.4">UART_DATA</text>
<text x="92.7" y="118">OLED_SDA</text>
<text x="38.1" y="125.6">SCREEN_CS</text>
<text x="38.1" y="123.1">SCREEN_BL</text>
<text x="92.7" y="120.5">OLED_SCL</text>
<text x="38.1" y="128.1">SCREEN_DC</text>
<text x="38.1" y="130.7">SCREEN_RESET</text>
<text x="82.6" y="130.7">USB_DN</text>
<text x="28.9" y="133.2">SPI1_SCK</text>
<text x="38.1" y="135.8">SPI1_MOSI</text>
<text x="41.9" y="133.2">SPI1_MISO</text>
<text x="82.6" y="133.2">USB_DP</text>
<text x="83.8" y="135.8">SWDIO</text>
<text x="83.8" y="138.3">SWCLK</text>
<text x="81" y="153.5">SPI1_SCK</text>
</g>
<g font-size="1.3" fill="#6762ff">
<text x="246.6" y="35.3">9V_ISO</text>
<text x="214.8" y="51.8">GND_ISO</text>
<text x="214.8" y="49.2">9V_ISO</text>
<text x="224.4" y="50.5">5V3_ISO</text>
<text x="225.6" y="53">5V_ISO</text>
<text x="246.6" y="53">5V_ISO</text>
<text x="246.6" y="50.5">5V3_ISO</text>
<text x="154.8" y="56" transform="rotate(-90 154.8 56)">3v3_ISO</text>
<text x="224.4" y="59.4">3V3_ISO</text>
<text x="224.4" y="56.9">10V_ISO</text>
<text x="236.2" y="58.3">3v3_ISO</text>
<text x="246.6" y="59.4">3V3_ISO</text>
<text x="246.6" y="56.9">10V_ISO</text>
<text x="246.6" y="91.1">GND_ISO</text>
</g>
<g font-size="1.3" fill="#a90000">
<text x="140.3" y="36.8">1</text>
<text x="140.3" y="41.9">2</text>
<text x="158" y="41.9">5</text>
<text x="158" y="36.8">7</text>
<text x="144.8" y="61.7" transform="rotate(-90 144.8 61.7)">1</text>
<text x="154.9" y="62.3" transform="rotate(-90 154.9 62.3)">16</text>
<text x="140.3" y="69.8">3</text>
<text x="157.4" y="69.8">14</text>
<text x="140.3" y="74.9">5</text>
<text x="140.3" y="77.4">6</text>
<text x="140.3" y="72.4">4</text>
<text x="157.4" y="77.4">11</text>
<text x="157.4" y="74.9">12</text>
<text x="157.4" y="72.4">13</text>
<text x="140.3" y="80">7</text>
<text x="157.4" y="80">10</text>
<text x="144.8" y="89.6" transform="rotate(-90 144.8 89.6)">2</text>
<text x="154.9" y="89.6" transform="rotate(-90 154.9 89.6)">9</text>
<text x="129.5" y="92.7">1</text>
<text x="129.5" y="95.2">2</text>
<text x="66" y="97.2" transform="rotate(-90 66 97.2)">8</text>
<text x="53.3" y="107.9">10</text>
<text x="53.9" y="102.8">7</text>
<text x="76.2" y="102.8">17</text>
<text x="76.2" y="105.4">18</text>
<text x="76.2" y="107.9">19</text>
<text x="106.6" y="107.9">2</text>
<text x="106.6" y="105.4">3</text>
<text x="106.6" y="102.8">4</text>
<text x="53.3" y="110.5">11</text>
<text x="53.3" y="113">12</text>
<text x="76.2" y="110.5">20</text>
<text x="76.2" y="113">21</text>
<text x="106.6" y="110.5">1</text>
<text x="53.9" y="115.5">6</text>
<text x="76.2" y="115.5">22</text>
<text x="76.2" y="118.1">23</text>
<text x="106.6" y="118.1">1</text>
<text x="24.1" y="125.7">7</text>
<text x="24.1" y="123.2">8</text>
<text x="53.3" y="120.6">50</text>
<text x="53.3" y="123.2">51</text>
<text x="53.3" y="125.7">52</text>
<text x="76.2" y="120.6">24</text>
<text x="76.2" y="123.2">36</text>
<text x="76.2" y="125.7">37</text>
<text x="106.6" y="120.6">2</text>
<text x="106.6" y="123.2">3</text>
<text x="106.6" y="125.7">4</text>
<text x="24.1" y="130.8">5</text>
<text x="24.1" y="128.2">6</text>
<text x="53.3" y="128.2">53</text>
<text x="53.3" y="130.8">54</text>
<text x="76.2" y="128.2">42</text>
<text x="76.2" y="130.8">43</text>
<text x="24.1" y="135.9">3</text>
<text x="24.1" y="133.3">4</text>
<text x="53.3" y="133.3">55</text>
<text x="53.3" y="135.9">56</text>
<text x="76.2" y="133.3">44</text>
<text x="76.2" y="135.9">45</text>
<text x="101.5" y="135.9">4</text>
<text x="24.1" y="140.9">1</text>
<text x="24.1" y="138.4">2</text>
<text x="53.3" y="138.4">40</text>
<text x="53.3" y="140.9">41</text>
<text x="76.2" y="138.4">46</text>
<text x="76.2" y="140.9">47</text>
<text x="101.5" y="143.5">1</text>
<text x="101.5" y="140.9">2</text>
<text x="101.5" y="138.4">3</text>
<text x="53.3" y="146">13</text>
<text x="53.3" y="148.6">14</text>
<text x="76.2" y="146">27</text>
<text x="76.2" y="148.6">28</text>
<text x="53.3" y="151.1">15</text>
<text x="53.3" y="153.6">16</text>
<text x="76.2" y="151.1">29</text>
<text x="76.2" y="153.6">57</text>
<text x="53.3" y="156.2">25</text>
<text x="53.3" y="158.7">26</text>
<text x="53.3" y="161.3">38</text>
<text x="76.2" y="156.2">58</text>
<text x="76.2" y="158.7">59</text>
<text x="76.2" y="161.3">60</text>
<text x="53.3" y="163.8">39</text>
<text x="53.3" y="166.3">48</text>
<text x="76.2" y="163.8">61</text>
<text x="76.2" y="166.3">62</text>
<text x="88.9" y="162.6" transform="rotate(-90 88.9 162.6)">1</text>
<text x="91.4" y="162.6" transform="rotate(-90 91.4 162.6)">2</text>
<text x="53.3" y="168.9">49</text>
<text x="53.3" y="171.4">64</text>
<text x="53.9" y="174">1</text>
<text x="76.2" y="171.4">30</text>
<text x="76.2" y="174">31</text>
<text x="76.2" y="168.9">63</text>
<text x="111.7" y="174">1</text>
<text x="53.9" y="176.5">2</text>
<text x="53.9" y="179">3</text>
<text x="76.2" y="176.5">32</text>
<text x="76.2" y="179">33</text>
<text x="96.4" y="176.5">1</text>
<text x="96.4" y="179">2</text>
<text x="111.7" y="176.5">2</text>
<text x="53.9" y="181.6">4</text>
<text x="53.9" y="184.1">5</text>
<text x="76.2" y="181.6">34</text>
<text x="76.2" y="184.1">35</text>
<text x="66" y="191.2" transform="rotate(-90 66 191.2)">9</text>
</g>
<g font-size="1.3" fill="#725600">
<text x="17.1" y="46.1">File: supply.kicad_sch</text>
<text x="213.4" y="65.8">File: iso_supply.kicad_sch</text>
<text x="245.1" y="97.5">File: isolated.kicad_sch</text>
</g>
<g font-size="1.3" fill="#52ff6e">
<text x="219.6" y="61.9">GND_REF_ISO</text>
<text x="246.6" y="61.9">GND_REF_ISO</text>
</g>
<g font-size="1.3" fill="#0000c2">
<text x="161.5" y="83">EN:</text>
<text x="161.5" y="85">- ON: High or Open</text>
<text x="161.5" y="87.1">- OFF: GND</text>
</g>
<g font-size="1" fill="#006464">
<text x="126.5" y="87.2" transform="rotate(-90 126.5 87.2)">R3</text>
<text x="100.7" y="165.9">R2</text>
<text x="85.5" y="168.4">R1</text>
</g>
<g font-size=".8" fill="#006464">
<text x="145.8" y="66" transform="rotate(-90 145.8 66)">CC1</text>
<text x="156" y="66" transform="rotate(-90 156 66)">CC2</text>
</g>
</svg>
